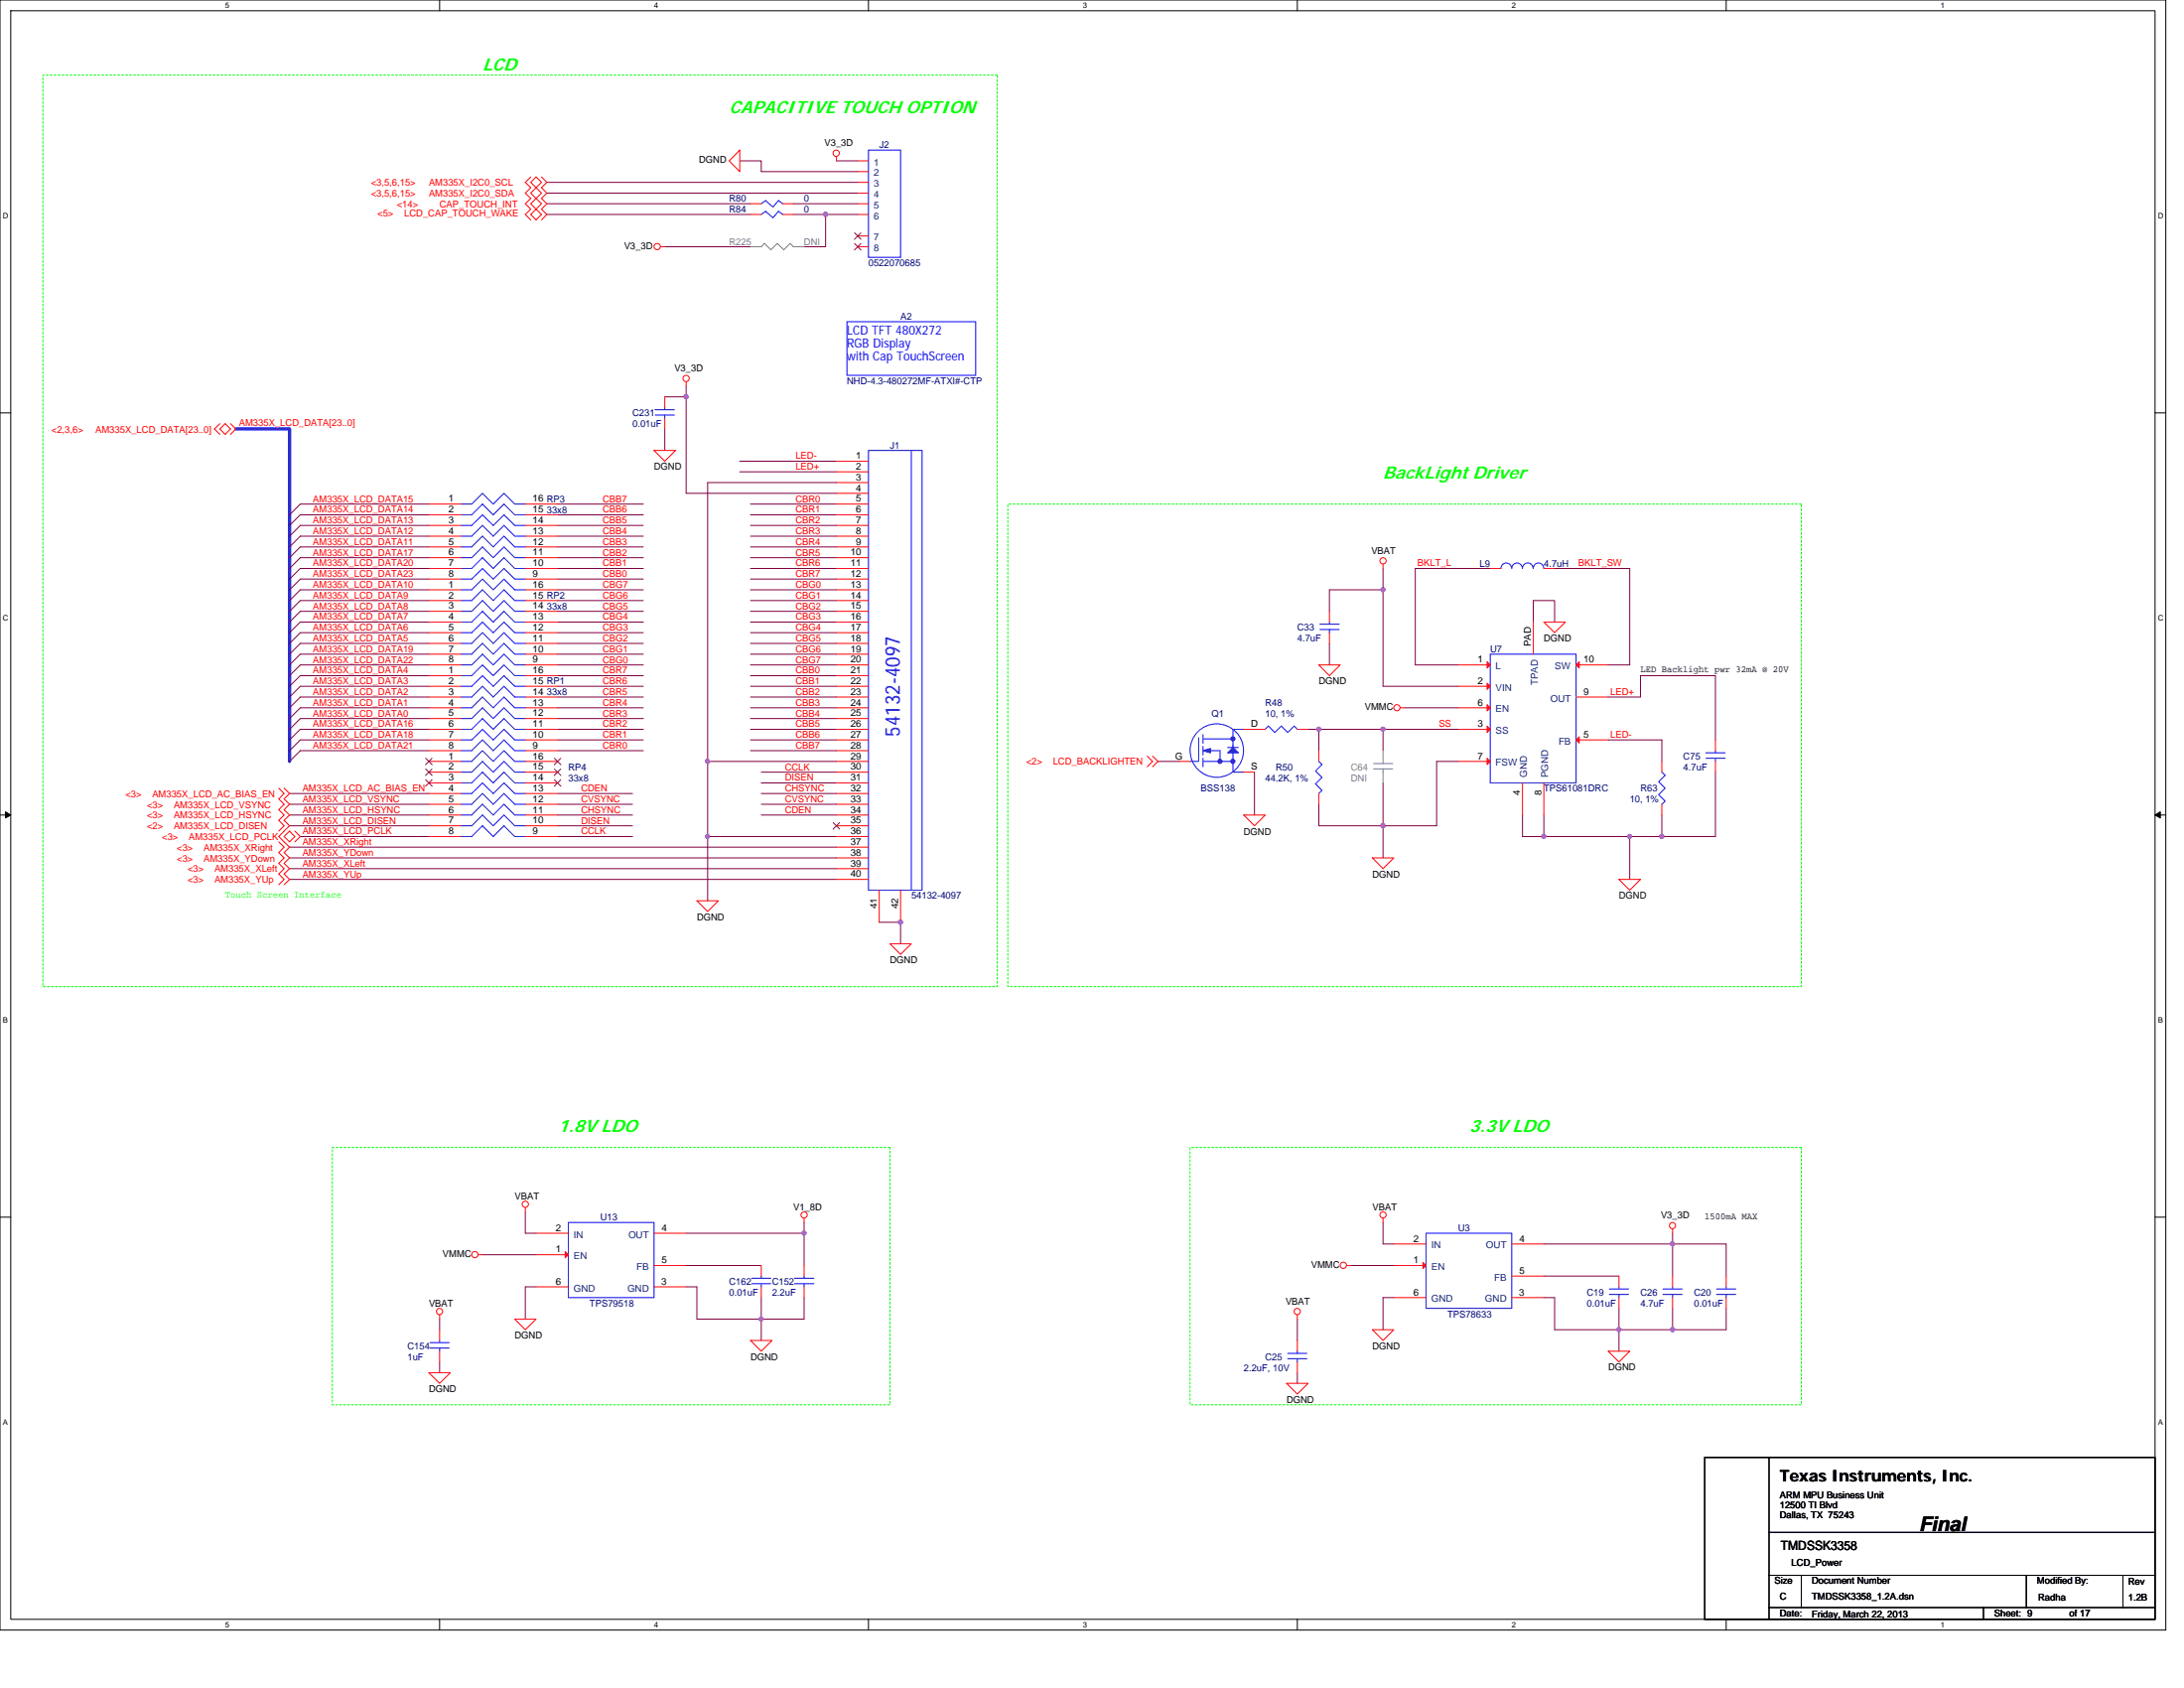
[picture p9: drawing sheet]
<svg xmlns="http://www.w3.org/2000/svg" width="279mm" height="216mm" viewBox="0 0 279 216" stroke-linecap="round" stroke-linejoin="round" font-family="sans-serif">
<path d="M0 0h277.1v208.5h-277.1zM1.4 1.4h274.3v205.7h-274.3z" fill="none" stroke="#000" stroke-width=".13"/>
<g fill="#fff">
<path d="M28.8 .1h.6v1.1h-.6z"/>
<path d="M28.8 207.3h.6v1.1h-.6z"/>
</g>
<path d="M56.2 0v1.4M56.2 207.1v1.4" fill="none" stroke="#000" stroke-width=".13"/>
<g fill="#fff">
<path d="M83.7 .1h.5v1.1h-.5z"/>
<path d="M83.7 207.3h.5v1.1h-.5z"/>
</g>
<path d="M111.1 0v1.4M111.1 207.1v1.4" fill="none" stroke="#000" stroke-width=".13"/>
<g fill="#fff">
<path d="M138.5 .1h.6v1.1h-.6z"/>
<path d="M138.5 207.3h.6v1.1h-.6z"/>
</g>
<path d="M166 0v1.4M166 207.1v1.4" fill="none" stroke="#000" stroke-width=".13"/>
<g fill="#fff">
<path d="M193.4 .1h.6v1.1h-.6z"/>
<path d="M193.4 207.3h.6v1.1h-.6z"/>
</g>
<path d="M220.8 0v1.4M220.8 207.1v1.4" fill="none" stroke="#000" stroke-width=".13"/>
<g fill="#fff">
<path d="M248.3 .1h.5v1.1h-.5z"/>
<path d="M248.3 207.3h.5v1.1h-.5z"/>
<path d="M.4 27.1h.7v1.1h-.7z"/>
<path d="M276.1 27.1h.7v1.1h-.7z"/>
<path d="M.4 78.5h.7v1.1h-.7z"/>
<path d="M276.1 78.5h.7v1.1h-.7z"/>
</g>
<path d="M0 52.8h1.4M275.7 52.8h1.4" fill="none" stroke="#000" stroke-width=".13"/>
<g fill="#fff">
<path d="M.4 130h.6v1.1h-.6z"/>
<path d="M276.1 130h.6v1.1h-.6z"/>
</g>
<path d="M0 104.2h1.4M275.7 104.2h1.4" fill="none" stroke="#000" stroke-width=".13"/>
<path d="M.7 103.8l.7 .4-.7 .4zM275.7 104.2l.7-.4v.8z" fill="#000" stroke="#000" stroke-width=".13"/>
<g fill="#fff">
<path d="M.4 181.4h.6v1.1h-.6z"/>
<path d="M276.1 181.4h.6v1.1h-.6z"/>
</g>
<path d="M0 155.7h1.4M275.7 155.7h1.4M218.1 186.4h57.6v20.7h-57.6zM226.3 186.4v20.6M226.3 196h49.4M226.3 201.5h49.4M226.3 205.6h49.4M230.4 201.5v4.1M253.7 205.6v1.4M259.2 201.5v4.1M271.6 201.5v4.1" fill="none" stroke="#000" stroke-width=".13"/>
<path d="M5.5 9.6h122.1v116.6h-122.1zM128.9 64.5h101.5v61.7h-101.5zM42.5 146.8h71.4v32.9h-71.4zM152.3 146.8h78.1v32.9h-78.1z" fill="none" stroke="#0f0" stroke-width=".13" stroke-dasharray=".3 .3"/>
<g fill="none" stroke="#800040" stroke-width=".13">
<path d="M70 26.1h26M70 27.4h26M70 23.3h39.7M70 24.7h39.7M85 31.6h11M94.6 20.6h2.8v1.3h12.3M101.5 26.1h8.2M101.5 27.4h4.1M105.6 27.4v4.2h-2.7M105.6 27.4h4.1M107 20.6h2.7M85 54.9v2.7"/>
<path d="M85 50.8h2.8M87.8 49.4v1.4M87.8 50.8v12.3h19.2M94.6 59h12.4M54.9 72.7h-16.5l-1.4 1.4M54.9 71.3h-16.5l-1.4 1.4M54.9 70h-16.5l-1.4 1.3M54.9 68.6h-16.5l-1.4 1.4M54.9 65.8h-16.5l-1.4 1.4M54.9 67.2h-16.5l-1.4 1.4M54.9 64.5h-16.5l-1.4 1.3M54.9 74.1h-16.5l-1.4 1.3"/>
<path d="M54.9 75.4h-16.5l-1.4 1.4M54.9 78.2h-16.5l-1.4 1.4M54.9 76.8h-16.5l-1.4 1.4M54.9 79.6h-16.5l-1.4 1.3M71.3 74.1h11M71.3 72.7h11M71.3 71.3h11M71.3 70h11M71.3 68.6h11M71.3 67.2h11M71.3 65.8h11M71.3 64.5h11"/>
<path d="M71.3 79.6h11M71.3 78.2h11M71.3 76.8h11M71.3 75.4h11M94.6 60.3h12.4M96 64.5h11M96 65.8h11M96 67.2h11M96 68.6h11M96 70h11M96 71.3h11M96 72.7h11"/>
<path d="M96 74.1h11M96 75.4h11M96 76.8h11M96 78.2h11M96 79.6h11M107 61.7h-16.5v35.7M176.9 75.4h-6.8v2.8M176.9 72.7v2.7M176.9 75.4v12.4h9.6M190.6 72.7h-9.5v12.3h5.4M196.2 79.6v-2.8h2.7v2.8M198.9 72.7h9.6v12.3h-2.8"/>
<path d="M54.9 85h-16.5l-1.4 1.4M54.9 82.3h-16.5l-1.4 1.4M54.9 83.7h-16.5l-1.4 1.3M54.9 80.9h-16.5l-1.4 1.4M54.9 96h-16.5l-1.4 1.4M54.9 93.3h-16.5l-1.4 1.3M54.9 91.9h-16.5l-1.4 1.4M54.9 86.4h-16.5l-1.4 1.4M54.9 89.2h-16.5l-1.4 1.3M54.9 87.8h-16.5l-1.4 1.4M54.9 94.6h-16.5l-1.4 1.4M54.9 90.5h-16.5l-1.4 1.4"/>
<path d="M71.3 85h11M71.3 83.7h11M71.3 82.3h11M71.3 80.9h11M71.3 96h11M71.3 94.6h11M71.3 93.3h11M71.3 91.9h11M71.3 90.5h11M71.3 89.2h11M71.3 87.8h11M71.3 86.4h11"/>
<path d="M90.5 97.4h16.5M90.5 97.4v9.6h16.5M96 80.9h11M96 82.3h11M96 83.7h11M96 85h11M96 86.4h11M96 87.8h11M96 89.2h11M96 90.5h11M96 91.9h11M96 93.3h11"/>
<path d="M96 94.6h11M96 96h11M97.4 98.8h9.6M148.1 97.4h2.8M160.5 98.8v5.4M167.3 93.3h1.4M170.1 82.3v2.7M176.9 93.3v2.7M176.9 93.3h-8.2v2.7M176.9 93.3h9.6M179.7 90.5h6.8M186.5 97.4h-2.7v8.2h-6.9v-5.5"/>
<path d="M205.7 94.6h6.9v2.8M205.7 89.2h4.2v-2.8h9.6v8.2M219.5 98.8v8.2h-6.9M37 108.4h70M37 109.7h70M37 111.1h70M37 112.5h70M37 104.2h17.9M37 101.5h17.9M37 102.9h17.9M37 105.6h17.9M38.4 107h16.5"/>
<path d="M71.3 104.2h9.6M71.3 101.5h9.6M71.3 102.9h9.6M71.3 105.6h9.6M71.3 107h9.6M90.5 107v8.2M97.4 101.5h9.6M97.4 102.9h9.6M97.4 104.2h9.6M97.4 100.1h9.6M112.5 118h2.7v2.7M168.7 102.9v2.7h8.2v4.1"/>
<path d="M194.8 104.2v2.8h2.7M197.5 104.2v2.8M197.5 107h11M208.5 107v5.5M208.5 107h4.1M212.6 104.2v2.8M67.2 155v2.7h1.4M87.8 157.7h15.1M102.9 157.7v4.2M102.9 156.4v1.3M176.9 156.4v2.7h1.4M197.5 159.1h16.5"/>
<path d="M214 157.7v1.4M214 159.1h6.8v4.1M214 159.1v4.1M56.2 168.7v1.4M56.2 174.2v1.4M61.7 160.5h6.9M68.6 164.6h-1.4v4.1M87.8 161.9h9.6M87.8 164.6h1.4v4.1h8.2M97.4 168.7v2.7M97.4 166v2.7M102.9 166v2.7h-5.5"/>
<path d="M166 168.7v2.7M166 175.6v1.3M172.8 161.9h5.5M178.3 166h-1.4v4.1M197.5 163.2h9.6M197.5 166h1.4v4.1h8.2M207.1 170.1v2.7M207.1 167.3v2.8M207.1 170.1h6.9M214 167.3v2.8M220.8 167.3v2.8h-6.8"/>
</g>
<g fill="#f0f" stroke="#f0f" stroke-width=".13">
<circle cx="90.5" cy="97.4" r=".27"/>
<circle cx="90.5" cy="107" r=".27"/>
<circle cx="212.6" cy="107" r=".27"/>
<circle cx="176.9" cy="75.4" r=".27"/>
<circle cx="176.9" cy="105.6" r=".27"/>
<circle cx="87.8" cy="50.7" r=".27"/>
<circle cx="197.5" cy="107" r=".27"/>
<circle cx="208.5" cy="107" r=".27"/>
<circle cx="115.2" cy="117.9" r=".27"/>
<circle cx="102.9" cy="157.7" r=".27"/>
<circle cx="97.4" cy="168.7" r=".27"/>
<circle cx="214" cy="159.1" r=".27"/>
<circle cx="214" cy="170.1" r=".27"/>
<circle cx="207.1" cy="170.1" r=".27"/>
<circle cx="168.7" cy="93.3" r=".27"/>
<circle cx="176.9" cy="93.3" r=".27"/>
<circle cx="105.6" cy="27.4" r=".27"/>
</g>
<path d="M30.2 54.9h6.8v42.5" fill="none" stroke="#00f" stroke-width=".4"/>
<g fill="none" stroke="#f00" stroke-width=".13">
<path d="M94.6 19.2v2.7l-1.3-1.3zM67.9 27.4l.7-.6 .7 .6-.7 .7zM67.9 22.6l-.7 .7 .7 .7-.7 .7 .7 .7-.7 .7 .7 .7-.7 .6 .7 .7M68.6 24l-.7 .7 .7 .7M68.6 25.4l-.7 .7 .7 .7M68.6 24l.7 .7-.7 .7M68.6 22.6l.7 .7-.7 .7-.7-.7zM68.6 25.4l.7 .7-.7 .7M69.3 22.6l.7 .7-.7 .7 .7 .7-.7 .7 .7 .7-.7 .7 .7 .6-.7 .7M84.5 31.6h.5M96 27.4h1.4M96 26.1h1.4"/>
<path d="M100.1 27.4h1.4M100.1 26.1h1.4M107 20v.6M109.7 20.6h1.4M109.7 21.9h1.4M109.7 23.3h1.4M109.7 24.7h1.4M109.7 26.1h1.4M109.7 27.4h1.4M109.7 30.2h1.4M109.7 31.6h1.4M28.1 54.2l-.7 .7 .7 .7"/>
<path d="M28.1 54.9l.7-.7 .7 .7-.7 .7zM29.5 54.2l.7 .7-.7 .7M83.7 57.6h2.7l-1.4 1.4zM85 50.8v1.3M85 53.5v1.4M87.8 48.8v.6M107 59h4.1M54.9 64.5h4.1M54.9 65.8h4.1M54.9 67.2h4.1M54.9 68.6h4.1M54.9 70h4.1"/>
<path d="M54.9 71.3h4.1M54.9 72.7h4.1M54.9 74.1h4.1M54.9 75.4h4.1M54.9 76.8h4.1M54.9 78.2h4.1M54.9 79.6h4.1M67.2 64.5h4.1M67.2 74.1h4.1M67.2 72.7h4.1M67.2 71.3h4.1M67.2 70h4.1"/>
<path d="M67.2 68.6h4.1M67.2 67.2h4.1M67.2 65.8h4.1M67.2 75.4h4.1M67.2 79.6h4.1M67.2 78.2h4.1M67.2 76.8h4.1M107 60.3h4.1M107 61.7h4.1M107 63.1h4.1M107 64.5h4.1M107 65.8h4.1"/>
<path d="M107 67.2h4.1M107 68.6h4.1M107 70h4.1M107 71.3h4.1M107 72.7h4.1M107 74.1h4.1M107 75.4h4.1M107 76.8h4.1M107 78.2h4.1M107 79.6h4.1M170.1 78.2v1.4M176.9 72.2v.5"/>
<path d="M190.6 72.7h1.4M196.2 79.6v4.1M197.5 79.6h2.8l-1.4 1.3zM197.5 72.7h1.4M54.9 80.9h4.1M54.9 82.3h4.1M54.9 83.7h4.1M54.9 85h4.1M54.9 86.4h4.1M54.9 87.8h4.1M54.9 89.2h4.1M54.9 90.5h4.1"/>
<path d="M54.9 91.9h4.1M54.9 93.3h4.1M54.9 94.6h4.1M54.9 96h4.1M54.9 97.4h4.1M54.9 98.8h4.1M67.2 85h4.1M67.2 83.7h4.1M67.2 82.3h4.1M67.2 80.9h4.1M67.2 86.4h4.1M67.2 96h4.1"/>
<path d="M67.2 94.6h4.1M67.2 93.3h4.1M67.2 91.9h4.1M67.2 90.5h4.1M67.2 89.2h4.1M67.2 87.8h4.1M67.2 97.4h4.1M67.2 98.8h4.1M107 80.9h4.1M107 82.3h4.1M107 83.7h4.1M107 85h4.1"/>
<path d="M107 86.4h4.1M107 87.8h4.1M107 89.2h4.1M107 90.5h4.1M107 91.9h4.1M107 93.3h4.1M107 94.6h4.1M107 96h4.1M107 97.4h4.1M107 98.8h4.1M146.8 96.7l.6 .7-.6 .7M147.4 96.7l.7 .7-.7 .7"/>
<path d="M150.9 97.4h1.4M159.1 93.3h2.8M159.1 98.8h1.4M166 93.3h1.3M168.7 85h2.8l-1.4 1.4zM168.7 96v1.4M170.1 80.9v1.4M179.1 90.5h.6M186.5 85h4.1M186.5 87.8h4.1M186.5 90.5h4.1M186.5 97.4h4.1"/>
<path d="M186.5 93.3h4.1M201.6 94.6h4.1M201.6 85h4.1M201.6 89.2h4.1M212.6 97.4v1.4M219.5 94.6v1.4M219.5 97.4v1.4M35.7 107.7l.6 .7-.6 .7 .6 .6-.6 .7 .6 .7-.6 .7 .6 .7-.6 .7M35.7 100.8l.6 .7-.6 .7 .6 .7-.6 .7 .6 .6-.6 .7 .6 .7-.6 .7M36.3 100.8l.7 .7-.7 .7 .7 .7-.7 .7 .7 .6-.7 .7 .7 .7-1.3 1.4 1.3 1.4-.7 .7 .7 .6-.7 .7 .7 .7-.7 .7 .7 .7-.7 .7M37 106.3l.7 .7-.7 .7-.7-.7zM37.7 106.3l.7 .7-.7 .7"/>
<path d="M54.9 100.1h4.1M54.9 101.5h4.1M54.9 102.9h4.1M54.9 104.2h4.1M54.9 105.6h4.1M54.9 107h4.1M67.2 107h4.1M67.2 105.6h4.1M67.2 104.2h4.1M67.2 102.9h4.1M67.2 101.5h4.1M67.2 100.1h4.1"/>
<path d="M89.2 115.2h2.7l-1.4 1.4zM107 100.1h4.1M107 101.5h4.1M107 102.9h4.1M107 104.2h4.1M107 105.6h4.1M107 107h4.1M107 108.4h4.1M107 109.7h4.1M107 111.1h4.1M107 112.5h4.1M112.5 113.9v4.1"/>
<path d="M115.2 113.9v4.1M159.1 104.2h2.8l-1.4 1.4zM168.7 101.5v1.4M175.6 109.7h2.7l-1.4 1.4zM194.8 100.1v4.1M197.5 100.1v4.1M207.1 112.5h2.8l-1.4 1.4zM212.6 102.9v1.3M113.9 120.7h2.7l-1.4 1.4zM67.2 154.5v.5M68.6 157.7h4.1M83.7 157.7h4.1"/>
<path d="M102.9 155.8v.6M176.9 155.8v.6M178.3 159.1h4.1M193.4 159.1h4.1M214 157.2v.5M54.9 175.6h2.7l-1.4 1.3zM56.2 168.2v.5M56.2 170.1v1.3M56.2 172.8v1.4M61.2 160.5h.5M65.8 168.7h2.8l-1.4 1.4zM68.6 160.5h4.1"/>
<path d="M68.6 164.6h4.1M83.7 161.9h4.1M83.7 164.6h4.1M96 171.4h2.8l-1.4 1.4zM97.4 161.9v1.3M97.4 164.6v1.4M102.9 161.9v1.3M102.9 164.6v1.4M164.6 176.9h2.7l-1.3 1.4zM166 168.2v.5M166 171.4v1.4M166 174.2v1.4"/>
<path d="M172.3 161.9h.5M175.6 170.1h2.7l-1.4 1.4zM178.3 161.9h4.1M178.3 166h4.1M193.4 163.2h4.1M193.4 166h4.1M205.7 172.8h2.8l-1.4 1.4zM207.1 163.2v1.4M207.1 166v1.3M214 163.2v1.4M214 166v1.3M220.8 163.2v1.4"/>
<path d="M220.8 166v1.3"/>
<circle cx="107" cy="19.6" r=".4"/>
<circle cx="84.1" cy="31.5" r=".4"/>
<circle cx="87.8" cy="48.4" r=".4"/>
<circle cx="176.9" cy="71.7" r=".4"/>
<circle cx="178.7" cy="90.5" r=".4"/>
<circle cx="67.2" cy="154" r=".4"/>
<circle cx="102.9" cy="155.4" r=".4"/>
<circle cx="176.9" cy="155.4" r=".4"/>
<circle cx="214" cy="156.8" r=".4"/>
<circle cx="56.2" cy="167.7" r=".4"/>
<circle cx="60.7" cy="160.5" r=".4"/>
<circle cx="165.9" cy="167.7" r=".4"/>
<circle cx="171.9" cy="161.8" r=".4"/>
</g>
<g fill="none" stroke="#00f" stroke-width=".13">
<path d="M111.1 19.2h4.1v13.7h-4.1zM97.4 27.4l.5-.4 1 .9 .7-.9 .5 .4M97.4 26.1l.5-.4 1 .8 .7-.8 .5 .4M83.8 53.1h2.5M83.8 52.4h2.5M85 52.1v.3M85 53.1v.4M108.4 41.1h16.4v6.9h-16.4zM111.1 57.6h6.9v56.3h-6.9zM116.6 57.6v56.3M59 64.5h1.3l1.4-1.4 1.4 1.4 1.4-1.4 1.3 1.4h1.4M59 75.4h1.3l1.4-1.3 1.4 1.3 1.4-1.3 1.3 1.3h1.4"/>
<path d="M59 65.8h1.3l1.4-1.3 1.4 1.3 1.4-1.3 1.3 1.3h1.4M59 67.2h1.3l1.4-1.4 1.4 1.4 1.4-1.4 1.3 1.4h1.4M59 68.6h1.3l1.4-1.4 1.4 1.4 1.4-1.4 1.3 1.4h1.4M59 70h1.3l1.4-1.4 1.4 1.4 1.4-1.4 1.3 1.4h1.4M59 71.3h1.3l1.4-1.3 1.4 1.3 1.4-1.3 1.3 1.3h1.4M59 72.7h1.3l1.4-1.4 1.4 1.4 1.4-1.4 1.3 1.4h1.4M59 74.1h1.3l1.4-1.4 1.4 1.4 1.4-1.4 1.3 1.4h1.4M59 76.8h1.3l1.4-1.4 1.4 1.4 1.4-1.4 1.3 1.4h1.4M59 78.2h1.3l1.4-1.4 1.4 1.4 1.4-1.4 1.3 1.4h1.4M59 79.6h1.3l1.4-1.4 1.4 1.4 1.4-1.4 1.3 1.4h1.4M168.8 79.8h2.5M170.1 79.6v.2"/>
<path d="M192 72.7a.68 .68 0 0 1 .7-.7 .68 .68 0 0 1 .7 .7 .69 .69 0 0 1 .7-.7 .69 .69 0 0 1 .7 .7M194.8 72.7a.68 .68 0 0 1 .7-.7 .68 .68 0 0 1 .6 .7M196.2 72.7a.67 .67 0 0 1 .6-.7 .67 .67 0 0 1 .7 .7M59 86.4h1.3l1.4-1.4 1.4 1.4 1.4-1.4 1.3 1.4h1.4M59 97.4h1.3l1.4-1.4 1.4 1.4 1.4-1.4 1.3 1.4h1.4M59 80.9h1.3l1.4-1.3 1.4 1.3 1.4-1.3 1.3 1.3h1.4M59 82.3h1.3l1.4-1.4 1.4 1.4 1.4-1.4 1.3 1.4h1.4M59 83.7h1.3l1.4-1.4 1.4 1.4 1.4-1.4 1.3 1.4h1.4M59 85h1.3l1.4-1.3 1.4 1.3 1.4-1.3 1.3 1.3h1.4M59 87.8h1.3l1.4-1.4 1.4 1.4 1.4-1.4 1.3 1.4h1.4M59 89.2h1.3l1.4-1.4 1.4 1.4 1.4-1.4 1.3 1.4h1.4M59 91.9h1.3l1.4-1.4 1.4 1.4 1.4-1.4 1.3 1.4h1.4"/>
<path d="M59 93.3h1.3l1.4-1.4 1.4 1.4 1.4-1.4 1.3 1.4h1.4M59 94.6h1.3l1.4-1.3 1.4 1.3 1.4-1.3 1.3 1.3h1.4M59 96h1.3l1.4-1.4 1.4 1.4 1.4-1.4 1.3 1.4h1.4M59 98.8h1.3l1.4-1.4 1.4 1.4 1.4-1.4 1.3 1.4h1.4M67.2 90.5h-1.4l-1.3-1.3-1.4 1.3-1.4-1.3-1.4 1.3h-1.3M153.4 94.4v3h-1.1M153.9 94.5h3.8v1.2M153.9 97v1.1M153.9 95.5v1.1M153.9 94v1.1M153.9 97.4h3.8M154.7 96h1.4v1.4"/>
<path d="M157.1 95.6h1.3M157.7 95.3v3.5h1.4M159.1 93.3h-1.4v1.2M166 93.3l-.4-.4-.9 .8-.8-.8-.8 .8-.8-.8-.4 .4M168.7 97.4l.4 .4-.8 .8 .8 .8-.8 .9 .8 .8-.4 .4M168.8 80.5h2.5M170.1 80.5v.4M190.6 83.7h11v16.4h-11zM212.6 98.8l.4 .4-.8 .8 .8 .8-.8 .8 .8 .9-.4 .4M218.2 97h2.5M218.2 96.3h2.5M219.5 96v.3"/>
<path d="M219.5 97v.4M59 100.1h1.3l1.4-1.3 1.4 1.3 1.4-1.3 1.3 1.3h1.4M59 101.5h1.3l1.4-1.4 1.4 1.4 1.4-1.4 1.3 1.4h1.4M59 102.9h1.3l1.4-1.4 1.4 1.4 1.4-1.4 1.3 1.4h1.4M59 104.2h1.3l1.4-1.3 1.4 1.3 1.4-1.3 1.3 1.3h1.4M59 105.6h1.3l1.4-1.4 1.4 1.4 1.4-1.4 1.3 1.4h1.4M59 107h1.3l1.4-1.4 1.4 1.4 1.4-1.4 1.3 1.4h1.4M72.7 156.4h11v9.6h-11zM182.4 157.7h11v9.6h-11zM55 172.4h2.5M55 171.7h2.5M56.2 171.4v.3"/>
<path d="M56.2 172.4v.4M96.2 164.2h2.4M96.2 163.5h2.4M97.4 163.2v.3M97.4 164.2v.4M101.6 164.2h2.5M101.6 163.5h2.5M102.9 163.2v.3M102.9 164.2v.4M164.7 173.8h2.5M164.7 173.1h2.5M166 172.8v.3"/>
<path d="M166 173.8v.4M205.9 165.6h2.4M205.9 164.9h2.4M207.1 164.6v.3M207.1 165.6v.4M212.7 165.6h2.5M212.7 164.9h2.5M214 164.6v.3M214 165.6v.4M219.6 165.6h2.5M219.6 164.9h2.5M220.8 164.6v.3"/>
<path d="M220.8 165.6v.4"/>
<circle cx="155.7" cy="96" r="3.4"/>
</g>
<g fill="none" stroke="#804000" stroke-width=".13">
<path d="M109.3 29.8l.9 .8M109.3 31.2l.9 .8M110.1 29.8l-.8 .8M110.1 31.2l-.8 .8M54.5 97l.8 .8M54.5 98.4l.8 .8M54.5 99.7l.8 .9M55.3 97l-.9 .8M55.3 98.4l-.9 .8M55.3 99.7l-.9 .9M70.9 97l.9 .8M70.9 99.7l.9 .9"/>
<path d="M70.9 98.4l.9 .8M71.7 97l-.8 .8M71.7 99.7l-.8 .9M71.7 98.4l-.8 .8M106.6 105.2l.8 .8M107.4 105.2l-.8 .8"/>
</g>
<path d="M96 31.6h1.4l.4-.5 .8 .9 .8-.9 .9 .9 .8-.9 .4 .5h1.4M175.7 98.3h2.5M175.7 97.7h2.5M176.9 96v1.7M176.9 98.3v1.8" fill="none" stroke="#808080" stroke-width=".13"/>
<g fill="#f00" stroke="#f00" stroke-width=".13">
<path d="M72.3 160.1l.4 .4-.4 .4z"/>
<path d="M182 161.5l.4 .4-.4 .4z"/>
<path d="M190.2 84.6l.4 .4-.4 .4z"/>
<path d="M190.2 87.4l.4 .4-.4 .4z"/>
<path d="M190.2 90.1l.4 .4-.4 .4z"/>
<path d="M190.2 97l.4 .4-.4 .4z"/>
<path d="M190.2 92.9l.4 .4-.4 .4z"/>
<path d="M201.6 94.6l.4-.4v.8z"/>
<path d="M201.6 85l.4-.4v.8z"/>
</g>
<g fill="#00f" stroke="#00f" stroke-width=".13">
<path d="M157.7 95.6l.7 .7h-1.3z" fill-rule="evenodd"/>
<path d="M153.9 96l1-.3v.6z" fill-rule="evenodd"/>
<circle cx="157.7" cy="94.5" r=".27"/>
<circle cx="156.1" cy="97.4" r=".27"/>
<circle cx="157.7" cy="97.4" r=".27"/>
</g>
<text font-size="2.6" fill="#00f" x="115.1" y="94.2" transform="rotate(-90 115.1 94.2)">54132-4097</text>
<text font-size="2.6" x="245.5" y="195.8">Final</text>
<g font-size="2.3" fill="#0f0">
<text x="61.7" y="9">LCD</text>
<text x="93.3" y="14.5">CAPACITIVE TOUCH OPTION</text>
<text x="176.9" y="61.2">BackLight Driver</text>
<text x="71.3" y="144.8">1.8V LDO</text>
<text x="187.9" y="144.8">3.3V LDO</text>
</g>
<text font-size="2.1" x="227.7" y="189.5">Texas Instruments, Inc.</text>
<g font-size="1.6" fill="#00f">
<text x="108.4" y="42.8">LCD TFT 480X272</text>
<text x="108.4" y="44.4">RGB Display</text>
<text x="108.4" y="46">with Cap TouchScreen</text>
</g>
<text font-size="1.6" x="227.8" y="198.2">TMDSSK3358</text>
<g font-size="1.2" fill="#f00">
<text x="47.5" y="23.7">&lt;3,5,6,15&gt;</text>
<text x="54.9" y="23.7">AM335X_I2C0_SCL</text>
<text x="47.5" y="25.1">&lt;3,5,6,15&gt;</text>
<text x="48.3" y="27.7">&lt;5&gt;</text>
<text x="50.8" y="26.5">&lt;14&gt;</text>
<text x="51.7" y="27.7">LCD_CAP_TOUCH_WAKE</text>
<text x="54.9" y="25.1">AM335X_I2C0_SDA</text>
<text x="56.2" y="26.5">CAP_TOUCH_INT</text>
<text x="6.6" y="55.3">&lt;2,3,6&gt;</text>
<text x="12.2" y="55.3">AM335X_LCD_DATA[23..0]</text>
<text x="30.6" y="54.5">AM335X_LCD_DATA[23..0]</text>
<text x="101.8" y="58.7">LED-</text>
<text x="40" y="65.6">AM335X_LCD_DATA14</text>
<text x="40" y="64.2">AM335X_LCD_DATA15</text>
<text x="77.1" y="65.6">CBB6</text>
<text x="77.1" y="64.2">CBB7</text>
<text x="101.8" y="64.2">CBR0</text>
<text x="101.8" y="65.6">CBR1</text>
<text x="101.8" y="60.1">LED+</text>
<text x="40" y="71.1">AM335X_LCD_DATA17</text>
<text x="40" y="69.7">AM335X_LCD_DATA11</text>
<text x="40" y="68.3">AM335X_LCD_DATA12</text>
<text x="40" y="66.9">AM335X_LCD_DATA13</text>
<text x="77.1" y="71.1">CBB2</text>
<text x="77.1" y="69.7">CBB3</text>
<text x="77.1" y="68.3">CBB4</text>
<text x="77.1" y="66.9">CBB5</text>
<text x="101.8" y="66.9">CBR2</text>
<text x="101.8" y="68.3">CBR3</text>
<text x="101.8" y="69.7">CBR4</text>
<text x="101.8" y="71.1">CBR5</text>
<text x="40" y="72.4">AM335X_LCD_DATA20</text>
<text x="40" y="73.8">AM335X_LCD_DATA23</text>
<text x="40" y="75.2">AM335X_LCD_DATA10</text>
<text x="40" y="77.9">AM335X_LCD_DATA8</text>
<text x="40" y="76.5">AM335X_LCD_DATA9</text>
<text x="77.1" y="73.8">CBB0</text>
<text x="77.1" y="72.4">CBB1</text>
<text x="77.1" y="77.9">CBG5</text>
<text x="77.1" y="76.5">CBG6</text>
<text x="77.1" y="75.2">CBG7</text>
<text x="101.8" y="72.4">CBR6</text>
<text x="101.8" y="73.8">CBR7</text>
<text x="101.8" y="75.2">CBG0</text>
<text x="101.8" y="76.5">CBG1</text>
<text x="101.8" y="77.9">CBG2</text>
<text x="181.3" y="72.4">BKLT_L</text>
<text x="201.9" y="72.4">BKLT_SW</text>
<text x="40" y="82">AM335X_LCD_DATA5</text>
<text x="40" y="83.4">AM335X_LCD_DATA19</text>
<text x="40" y="80.6">AM335X_LCD_DATA6</text>
<text x="40" y="79.3">AM335X_LCD_DATA7</text>
<text x="77.1" y="83.4">CBG1</text>
<text x="77.1" y="82">CBG2</text>
<text x="77.1" y="80.6">CBG3</text>
<text x="77.1" y="79.3">CBG4</text>
<text x="101.8" y="79.3">CBG3</text>
<text x="101.8" y="80.6">CBG4</text>
<text x="101.8" y="82">CBG5</text>
<text x="101.8" y="83.4">CBG6</text>
<text x="40" y="84.8">AM335X_LCD_DATA22</text>
<text x="40" y="86.1">AM335X_LCD_DATA4</text>
<text x="40" y="88.9">AM335X_LCD_DATA2</text>
<text x="40" y="87.5">AM335X_LCD_DATA3</text>
<text x="77.1" y="84.8">CBG0</text>
<text x="77.1" y="88.9">CBR5</text>
<text x="77.1" y="87.5">CBR6</text>
<text x="77.1" y="86.1">CBR7</text>
<text x="101.8" y="84.8">CBG7</text>
<text x="101.8" y="86.1">CBB0</text>
<text x="101.8" y="87.5">CBB1</text>
<text x="101.8" y="88.9">CBB2</text>
<text x="206" y="88.9">LED+</text>
<text x="40" y="95.7">AM335X_LCD_DATA21</text>
<text x="40" y="93">AM335X_LCD_DATA16</text>
<text x="40" y="91.6">AM335X_LCD_DATA0</text>
<text x="40" y="94.4">AM335X_LCD_DATA18</text>
<text x="40" y="90.3">AM335X_LCD_DATA1</text>
<text x="77.1" y="95.7">CBR0</text>
<text x="77.1" y="94.4">CBR1</text>
<text x="77.1" y="93">CBR2</text>
<text x="77.1" y="91.6">CBR3</text>
<text x="77.1" y="90.3">CBR4</text>
<text x="101.8" y="90.3">CBB3</text>
<text x="101.8" y="91.6">CBB4</text>
<text x="101.8" y="93">CBB5</text>
<text x="101.8" y="94.4">CBB6</text>
<text x="101.8" y="95.7">CBB7</text>
<text x="184.1" y="93">SS</text>
<text x="206" y="94.4">LED-</text>
<text x="16" y="101.9">&lt;3&gt;</text>
<text x="19.5" y="101.9">AM335X_LCD_AC_BIAS_EN</text>
<text x="38.7" y="101.2">AM335X_LCD_AC_BIAS_EN</text>
<text x="74.3" y="101.2">CDEN</text>
<text x="100.4" y="101.2">CHSYNC</text>
<text x="100.4" y="99.9">DISEN</text>
<text x="100.4" y="98.5">CCLK</text>
<text x="131.3" y="97.8">&lt;2&gt;</text>
<text x="134.7" y="97.8">LCD_BACKLIGHTEN</text>
<text x="18.8" y="104.7">&lt;3&gt;</text>
<text x="18.8" y="103.3">&lt;3&gt;</text>
<text x="18.8" y="106">&lt;2&gt;</text>
<text x="20.7" y="107.4">&lt;3&gt;</text>
<text x="22.2" y="104.7">AM335X_LCD_HSYNC</text>
<text x="22.2" y="103.3">AM335X_LCD_VSYNC</text>
<text x="22.2" y="106">AM335X_LCD_DISEN</text>
<text x="24.2" y="107.4">AM335X_LCD_PCLK</text>
<text x="38.7" y="104">AM335X_LCD_HSYNC</text>
<text x="38.7" y="102.6">AM335X_LCD_VSYNC</text>
<text x="38.7" y="106.7">AM335X_LCD_PCLK</text>
<text x="38.7" y="105.3">AM335X_LCD_DISEN</text>
<text x="74.3" y="104">CHSYNC</text>
<text x="74.3" y="102.6">CVSYNC</text>
<text x="74.3" y="105.3">DISEN</text>
<text x="74.3" y="106.7">CCLK</text>
<text x="100.4" y="102.6">CVSYNC</text>
<text x="100.4" y="104">CDEN</text>
<text x="22.6" y="108.8">&lt;3&gt;</text>
<text x="22.6" y="110.2">&lt;3&gt;</text>
<text x="24" y="111.5">&lt;3&gt;</text>
<text x="24" y="112.9">&lt;3&gt;</text>
<text x="26.1" y="108.8">AM335X_XRight</text>
<text x="26.1" y="110.2">AM335X_YDown</text>
<text x="27.4" y="111.5">AM335X_XLeft</text>
<text x="27.4" y="112.9">AM335X_YUp</text>
<text x="38.7" y="108.1">AM335X_XRight</text>
<text x="38.7" y="109.5">AM335X_YDown</text>
<text x="38.7" y="110.8">AM335X_XLeft</text>
<text x="38.7" y="112.2">AM335X_YUp</text>
</g>
<g font-size="1.2">
<text x="89.4" y="20.9">DGND</text>
<text x="105.5" y="18.7">V3_3D</text>
<text x="79.8" y="31.9">V3_3D</text>
<text x="86.3" y="47.5">V3_3D</text>
<text x="109.5" y="58.7">1</text>
<text x="57.4" y="64.2">1</text>
<text x="57.4" y="65.6">2</text>
<text x="68.2" y="64.2">16 RP3</text>
<text x="68.2" y="65.6">15</text>
<text x="83.7" y="60.1">DGND</text>
<text x="109.5" y="60">2</text>
<text x="109.5" y="61.4">3</text>
<text x="109.5" y="62.8">4</text>
<text x="109.5" y="64.2">5</text>
<text x="109.5" y="65.6">6</text>
<text x="57.4" y="66.9">3</text>
<text x="57.4" y="68.3">4</text>
<text x="57.4" y="69.7">5</text>
<text x="57.4" y="71">6</text>
<text x="68.2" y="71">11</text>
<text x="68.2" y="69.7">12</text>
<text x="68.2" y="68.3">13</text>
<text x="68.2" y="66.9">14</text>
<text x="108.8" y="71">10</text>
<text x="109.5" y="66.9">7</text>
<text x="109.5" y="68.3">8</text>
<text x="109.5" y="69.7">9</text>
<text x="175.4" y="70.8">VBAT</text>
<text x="57.4" y="72.4">7</text>
<text x="57.4" y="73.8">8</text>
<text x="57.4" y="75.1">1</text>
<text x="57.4" y="76.5">2</text>
<text x="57.4" y="77.9">3</text>
<text x="68.2" y="73.8">9</text>
<text x="68.2" y="72.4">10</text>
<text x="68.2" y="75.1">16</text>
<text x="68.2" y="77.9">14</text>
<text x="68.2" y="76.5">15 RP2</text>
<text x="108.8" y="72.4">11</text>
<text x="108.8" y="73.8">12</text>
<text x="108.8" y="75.1">13</text>
<text x="108.8" y="76.5">14</text>
<text x="108.8" y="77.9">15</text>
<text x="57.4" y="79.3">4</text>
<text x="57.4" y="80.6">5</text>
<text x="57.4" y="82">6</text>
<text x="57.4" y="83.4">7</text>
<text x="68.2" y="83.4">10</text>
<text x="68.2" y="82">11</text>
<text x="68.2" y="80.6">12</text>
<text x="68.2" y="79.3">13</text>
<text x="108.8" y="79.3">16</text>
<text x="108.8" y="80.6">17</text>
<text x="108.8" y="82">18</text>
<text x="108.8" y="83.4">19</text>
<text x="195.9" y="82.7" transform="rotate(-90 195.9 82.7)">PAD</text>
<text x="197.5" y="82">DGND</text>
<text x="57.4" y="84.8">8</text>
<text x="57.4" y="86.1">1</text>
<text x="57.4" y="87.5">2</text>
<text x="57.4" y="88.9">3</text>
<text x="68.2" y="84.8">9</text>
<text x="68.2" y="86.1">16</text>
<text x="68.2" y="88.9">14</text>
<text x="68.2" y="87.5">15 RP1</text>
<text x="108.8" y="84.8">20</text>
<text x="108.8" y="86.1">21</text>
<text x="108.8" y="87.5">22</text>
<text x="108.8" y="88.9">23</text>
<text x="168.7" y="87.5">DGND</text>
<text x="189" y="84.8">1</text>
<text x="189" y="87.5">2</text>
<text x="202.6" y="84.8">10</text>
<text x="202.6" y="88.9">9</text>
<text x="209.9" y="86">LED Backlight pwr 32mA @ 20V</text>
<text x="57.4" y="90.2">4</text>
<text x="57.4" y="91.6">5</text>
<text x="57.4" y="93">6</text>
<text x="57.4" y="94.3">7</text>
<text x="57.4" y="95.7">8</text>
<text x="68.2" y="95.7">9</text>
<text x="68.2" y="94.3">10</text>
<text x="68.2" y="93">11</text>
<text x="68.2" y="91.6">12</text>
<text x="68.2" y="90.2">13</text>
<text x="108.8" y="90.2">24</text>
<text x="108.8" y="91.6">25</text>
<text x="108.8" y="93">26</text>
<text x="108.8" y="94.3">27</text>
<text x="108.8" y="95.7">28</text>
<text x="160.1" y="93">D</text>
<text x="174.6" y="90.8">VMMC</text>
<text x="189" y="90.2">6</text>
<text x="189" y="93">3</text>
<text x="202.6" y="94.3">5</text>
<text x="57.4" y="97.1">1</text>
<text x="57.4" y="98.5">2</text>
<text x="57.4" y="99.8">3</text>
<text x="57.4" y="101.2">4</text>
<text x="68.2" y="97.1">16</text>
<text x="68.2" y="101.2">13</text>
<text x="68.2" y="99.8">14</text>
<text x="68.2" y="98.5">15</text>
<text x="108.8" y="97.1">29</text>
<text x="108.8" y="98.5">30</text>
<text x="108.8" y="99.8">31</text>
<text x="108.8" y="101.2">32</text>
<text x="150.3" y="97.1">G</text>
<text x="160.1" y="98.5">S</text>
<text x="189" y="97.1">7</text>
<text x="194.5" y="101.8" transform="rotate(-90 194.5 101.8)">4</text>
<text x="197.2" y="101.8" transform="rotate(-90 197.2 101.8)">8</text>
<text x="57.4" y="102.6">5</text>
<text x="57.4" y="103.9">6</text>
<text x="57.4" y="105.3">7</text>
<text x="57.4" y="106.7">8</text>
<text x="68.2" y="106.7">9</text>
<text x="68.2" y="105.3">10</text>
<text x="68.2" y="103.9">11</text>
<text x="68.2" y="102.6">12</text>
<text x="108.8" y="102.6">33</text>
<text x="108.8" y="103.9">34</text>
<text x="108.8" y="105.3">35</text>
<text x="108.8" y="106.7">36</text>
<text x="159.1" y="106.7">DGND</text>
<text x="108.8" y="108.1">37</text>
<text x="108.8" y="109.4">38</text>
<text x="108.8" y="110.8">39</text>
<text x="108.8" y="112.2">40</text>
<text x="175.6" y="112.2">DGND</text>
<text x="89.2" y="117.7">DGND</text>
<text x="112.2" y="116.2" transform="rotate(-90 112.2 116.2)">41</text>
<text x="114.9" y="116.2" transform="rotate(-90 114.9 116.2)">42</text>
<text x="207.1" y="115">DGND</text>
<text x="113.9" y="123.2">DGND</text>
<text x="65.8" y="153.4">VBAT</text>
<text x="101.5" y="154.7">V1_8D</text>
<text x="175.6" y="154.7">VBAT</text>
<text x="212.5" y="155.9">V3_3D</text>
<text x="218.1" y="156">1500mA MAX</text>
<text x="56.6" y="160.8">VMMC</text>
<text x="71.1" y="157.4">2</text>
<text x="71.1" y="160.2">1</text>
<text x="84.6" y="161.6">5</text>
<text x="84.6" y="157.4">4</text>
<text x="180.8" y="158.8">2</text>
<text x="180.8" y="161.6">1</text>
<text x="194.4" y="158.8">4</text>
<text x="54.9" y="167.1">VBAT</text>
<text x="71.1" y="164.3">6</text>
<text x="84.6" y="164.3">3</text>
<text x="164.5" y="166.8">VBAT</text>
<text x="167.7" y="162.2">VMMC</text>
<text x="180.8" y="165.7">6</text>
<text x="194.4" y="165.7">3</text>
<text x="194.4" y="162.9">5</text>
<text x="65.8" y="171.2">DGND</text>
<text x="96" y="173.9">DGND</text>
<text x="175.6" y="172.6">DGND</text>
<text x="54.9" y="178.1">DGND</text>
<text x="164.6" y="179.4">DGND</text>
<text x="205.7" y="175.3">DGND</text>
<text x="227.7" y="191.6">ARM MPU Business Unit</text>
<text x="227.7" y="192.9">12500 TI Blvd</text>
<text x="227.7" y="194.2">Dallas, TX 75243</text>
<text x="227" y="202.6">Size</text>
<text x="229.2" y="200.3">LCD_Power</text>
<text x="231.8" y="202.6">Document Number</text>
<text x="260.6" y="202.6">Modified By:</text>
<text x="272.3" y="202.8">Rev</text>
<text x="227.7" y="206.7">Date:</text>
<text x="227.7" y="204.5">C</text>
<text x="231.8" y="206.9">Friday, March 22, 2013</text>
<text x="231.8" y="204.5">TMDSSK3358_1.2A.dsn</text>
<text x="255.1" y="206.7">Sheet: 9</text>
<text x="260.8" y="204.7">Radha</text>
<text x="264.7" y="206.7">of 17</text>
<text x="272.3" y="204.7">1.2B</text>
</g>
<g font-size="1.2" fill="#004080">
<text x="111.8" y="21.1">1</text>
<text x="111.8" y="22.5">2</text>
<text x="111.8" y="23.9">3</text>
<text x="111.8" y="25.3">4</text>
<text x="111.8" y="26.6">5</text>
<text x="111.8" y="28">6</text>
<text x="111.8" y="30.8">7</text>
<text x="111.8" y="32.1">8</text>
<text x="191.3" y="85.6">L</text>
<text x="191.3" y="88.3">VIN</text>
<text x="196.7" y="87.7" transform="rotate(-90 196.7 87.7)">TPAD</text>
<text x="198.4" y="89.7">OUT</text>
<text x="198.9" y="85.6">SW</text>
<text x="191.3" y="91.1">EN</text>
<text x="191.3" y="93.9">SS</text>
<text x="199.4" y="95.2">FB</text>
<text x="191.3" y="98">FSW</text>
<text x="195.3" y="99.5" transform="rotate(-90 195.3 99.5)">GND</text>
<text x="198.1" y="99.5" transform="rotate(-90 198.1 99.5)">PGND</text>
<text x="73.4" y="158.3">IN</text>
<text x="73.4" y="161.1">EN</text>
<text x="80.4" y="158.3">OUT</text>
<text x="183.1" y="159.7">IN</text>
<text x="190.1" y="159.7">OUT</text>
<text x="73.4" y="165.2">GND</text>
<text x="80.3" y="165.2">GND</text>
<text x="81.4" y="162.4">FB</text>
<text x="183.1" y="162.4">EN</text>
<text x="183.1" y="166.5">GND</text>
<text x="190" y="166.5">GND</text>
<text x="191.2" y="163.8">FB</text>
</g>
<g font-size="1.2" fill="#000080">
<text x="112.5" y="19">J2</text>
<text x="93.3" y="27.2">R84</text>
<text x="93.3" y="25.8">R80</text>
<text x="102.9" y="27.2">0</text>
<text x="102.9" y="25.8">0</text>
<text x="111.1" y="34">0522070685</text>
<text x="115.2" y="40.9">A2</text>
<text x="80.9" y="53.3">C231</text>
<text x="108.4" y="49.1">NHD-4.3-480272MF-ATXI#-CTP</text>
<text x="80.9" y="54.6">0.01uF</text>
<text x="113.9" y="57.4">J1</text>
<text x="70" y="65.6">33x8</text>
<text x="70" y="77.9">33x8</text>
<text x="189.3" y="72.5">L9</text>
<text x="197.5" y="72.5">4.7uH</text>
<text x="166" y="80.7">C33</text>
<text x="166" y="82">4.7uF</text>
<text x="190.6" y="83.4">U7</text>
<text x="70" y="88.9">33x8</text>
<text x="155" y="91.7">Q1</text>
<text x="161.9" y="90.3">R48</text>
<text x="161.9" y="91.7">10, 1%</text>
<text x="72.7" y="98.5">RP4</text>
<text x="72.7" y="99.9">33x8</text>
<text x="153.6" y="101.3">BSS138</text>
<text x="161.9" y="99.9">44.2K, 1%</text>
<text x="163.2" y="98.5">R50</text>
<text x="197.5" y="101.3">TPS61081DRC</text>
<text x="209.9" y="101.3">R63</text>
<text x="215.3" y="97.1">C75</text>
<text x="215.3" y="98.5">4.7uF</text>
<text x="208.5" y="102.6">10, 1%</text>
<text x="116.6" y="115">54132-4097</text>
<text x="76.8" y="156.1">U13</text>
<text x="186.5" y="157.5">U3</text>
<text x="75.4" y="167.1">TPS79518</text>
<text x="93.3" y="164.3">C162</text>
<text x="93.3" y="165.7">0.01uF</text>
<text x="98.8" y="164.3">C152</text>
<text x="98.8" y="165.7">2.2uF</text>
<text x="203" y="165.7">C19</text>
<text x="203" y="167.1">0.01uF</text>
<text x="209.9" y="165.7">C26</text>
<text x="209.9" y="167.1">4.7uF</text>
<text x="216.7" y="165.7">C20</text>
<text x="216.7" y="167.1">0.01uF</text>
<text x="52.1" y="172.6">C154</text>
<text x="52.1" y="173.9">1uF</text>
<text x="161.9" y="173.9">C25</text>
<text x="185.2" y="168.5">TPS78633</text>
<text x="159.1" y="175.3">2.2uF, 10V</text>
</g>
<g font-size="1.2" fill="#808080">
<text x="93.3" y="31.3">R225</text>
<text x="102.9" y="31.3">DNI</text>
<text x="172.8" y="98.5">C64</text>
<text x="172.8" y="99.9">DNI</text>
</g>
<text font-size="1.2" fill="#0f0" x="28.8" y="114.8">Touch Screen Interface</text>
<g font-size="1">
<text x="28.8" y="1">5</text>
<text x="83.7" y="1">4</text>
<text x="138.5" y="1">3</text>
<text x="193.4" y="1">2</text>
<text x="248.3" y="1">1</text>
<text x=".4" y="28">D</text>
<text x="276.1" y="28">D</text>
<text x=".4" y="79.4">C</text>
<text x="276.1" y="79.4">C</text>
<text x=".4" y="130.9">B</text>
<text x="276.1" y="130.9">B</text>
<text x=".4" y="182.3">A</text>
<text x="276.1" y="182.3">A</text>
<text x="28.8" y="208.2">5</text>
<text x="83.7" y="208.2">4</text>
<text x="138.5" y="208.2">3</text>
<text x="193.4" y="208.2">2</text>
<text x="248.3" y="208.2">1</text>
</g>
</svg>
